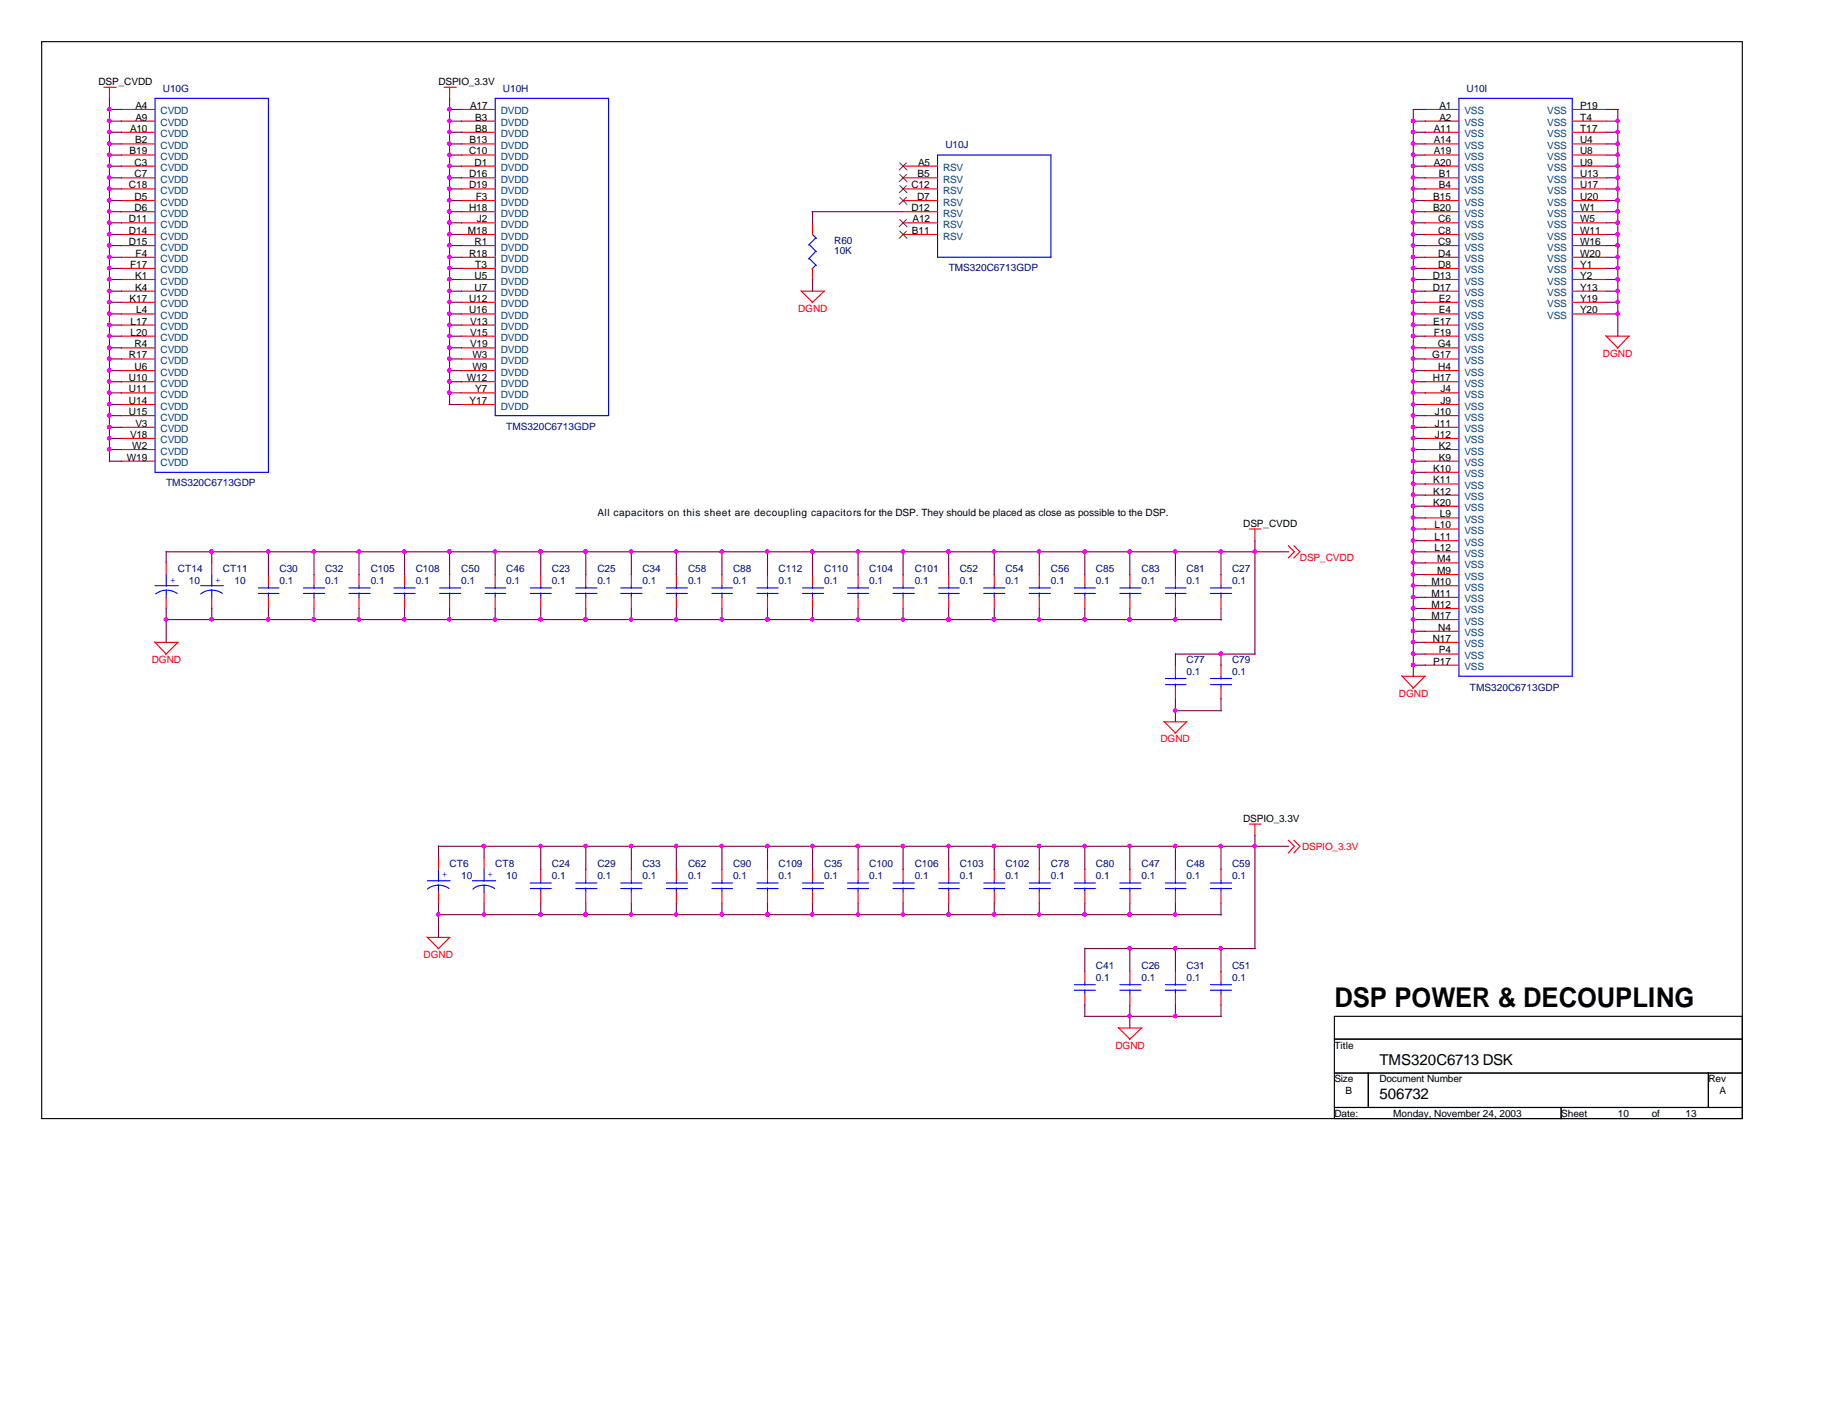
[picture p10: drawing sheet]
<svg xmlns="http://www.w3.org/2000/svg" width="279mm" height="216mm" viewBox="0 0 279 216" stroke-linecap="round" stroke-linejoin="round" font-family="sans-serif">
<path d="M6.3 6.3h259.1v164.1h-259.1zM203.3 158.3h62.1M265.4 154.9h-62.1v15.5M203.3 163.5h62.1M203.3 168.7h62.1M208.4 163.5v5.2M237.8 168.7v1.7M260.3 163.5v5.2" fill="none" stroke="#000" stroke-width=".17"/>
<g fill="none" stroke="#f00" stroke-width=".17">
<path d="M15.8 13.3h1.9M16.7 13.3v1.8M18.5 16.7h5.1M18.5 18.5h5.1M67.6 13.3h1.9M68.5 13.3v1.8M70.3 16.7h5.1M70.3 18.5h5.1M217.1 16.7h5.1M217.1 18.5h5.1M239.5 16.7h5.2M239.5 18.5h5.2"/>
<path d="M18.5 20.2h5.1M18.5 21.9h5.1M18.5 23.6h5.1M18.5 25.3h5.1M18.5 27.1h5.1M18.5 28.8h5.1M18.5 30.6h5.1M18.5 32.3h5.1M18.5 34h5.1M18.5 35.7h5.1M18.5 37.4h5.1M18.5 39.2h5.1"/>
<path d="M70.3 20.2h5.1M70.3 21.9h5.1M70.3 23.6h5.1M70.3 25.3h5.1M70.3 27.1h5.1M70.3 28.8h5.1M70.3 30.6h5.1M70.3 32.3h5.1M70.3 34h5.1M70.3 35.7h5.1M70.3 37.4h5.1M70.3 39.2h5.1"/>
<path d="M123.8 34v1.7M137.6 25.3h5.2M137.6 27.1h5.2M137.6 28.8h5.2M137.6 30.6h5.2M137.6 32.3h5.2M137.6 34h5.2M137.6 35.7h5.2M217.1 20.2h5.1M217.1 21.9h5.1M217.1 23.6h5.1M217.1 25.3h5.1"/>
<path d="M217.1 27.1h5.1M217.1 28.8h5.1M217.1 30.6h5.1M217.1 32.3h5.1M217.1 34h5.1M217.1 35.7h5.1M217.1 37.4h5.1M217.1 39.2h5.1M239.5 20.2h5.2M239.5 21.9h5.2M239.5 23.6h5.2M239.5 25.3h5.2"/>
<path d="M239.5 27.1h5.2M239.5 28.8h5.2M239.5 30.6h5.2M239.5 32.3h5.2M239.5 34h5.2M239.5 35.7h5.2M239.5 37.4h5.2M239.5 39.2h5.2M18.5 51.2h5.1M18.5 44.4h5.1M18.5 40.9h5.1M18.5 42.6h5.1"/>
<path d="M18.5 46.1h5.1M18.5 47.8h5.1M18.5 49.5h5.1M18.5 53h5.1M18.5 54.7h5.1M18.5 56.5h5.1M18.5 58.2h5.1M18.5 59.9h5.1M70.3 51.2h5.1M70.3 44.4h5.1M70.3 40.9h5.1M70.3 42.6h5.1"/>
<path d="M70.3 46.1h5.1M70.3 47.8h5.1M70.3 49.5h5.1M70.3 53h5.1M70.3 54.7h5.1M70.3 56.5h5.1M70.3 58.2h5.1M70.3 59.9h5.1M122 44.3l1.8 1.8M122.1 44.4h3.5M123.8 40.9v1.7M125.6 44.4l-1.9 1.7"/>
<path d="M217.1 51.2h5.1M217.1 44.4h5.1M217.1 40.9h5.1M217.1 42.6h5.1M217.1 46.1h5.1M217.1 47.8h5.1M217.1 49.5h5.1M217.1 53h5.1M217.1 54.7h5.1M217.1 56.5h5.1M217.1 58.2h5.1M217.1 59.9h5.1"/>
<path d="M239.5 44.4h5.2M239.5 40.9h5.2M239.5 42.6h5.2M239.5 46.1h5.2M239.5 47.8h5.2M244.6 51.1l1.9 1.9M244.7 51.2h3.5M248.2 51.2l-1.8 1.9M18.5 61.6h5.1M18.5 63.3h5.1M18.5 65.1h5.1M18.5 66.8h5.1"/>
<path d="M18.5 68.5h5.1M18.5 70.3h5.1M70.3 61.6h5.1M217.1 61.6h5.1M217.1 63.3h5.1M217.1 65.1h5.1M217.1 66.8h5.1M217.1 68.5h5.1M217.1 70.3h5.1M217.1 72h5.1M217.1 73.7h5.1M217.1 75.4h5.1"/>
<path d="M217.1 77.1h5.1M217.1 78.9h5.1M23.5 97.8l1.8 1.9M23.6 97.9h3.6M25.3 85.8v1.7M25.3 91v1.7M27.1 97.9l-1.9 1.8M32.3 85.8v1.7M32.3 91v1.7M40.9 87.5v1.7M40.9 91v1.7M47.8 87.5v1.7"/>
<path d="M47.8 91v1.7M54.7 87.5v1.7M54.7 91v1.7M61.6 87.5v1.7M61.6 91v1.7M68.5 87.5v1.7M68.5 91v1.7M75.4 87.5v1.7M75.4 91v1.7M82.4 87.5v1.7M82.4 91v1.7M89.2 87.5v1.7"/>
<path d="M89.2 91v1.7M96.2 87.5v1.7M96.2 91v1.7M103 87.5v1.7M103 91v1.7M110 87.5v1.7M110 91v1.7M116.9 87.5v1.7M116.9 91v1.7M123.8 87.5v1.7M123.8 91v1.7M130.7 87.5v1.7"/>
<path d="M130.7 91v1.7M137.6 87.5v1.7M137.6 91v1.7M144.5 87.5v1.7M144.5 91v1.7M151.5 87.5v1.7M151.5 91v1.7M158.3 87.5v1.7M158.3 91v1.7M165.3 87.5v1.7M165.3 91v1.7M172.1 87.5v1.7"/>
<path d="M172.1 91v1.7M179.1 87.5v1.7M179.1 91v1.7M186 87.5v1.7M186 91v1.7M190.3 80.6h1.8M191.2 80.6v1.9M196.3 83.1l.9 1-.9 .9M197.1 83.1l.9 1-.9 .9M217.1 80.6h5.1M217.1 97.9h5.1M217.1 82.4h5.1"/>
<path d="M217.1 84.1h5.1M217.1 85.8h5.1M217.1 87.5h5.1M217.1 89.2h5.1M217.1 91h5.1M217.1 92.7h5.1M217.1 94.4h5.1M217.1 96.2h5.1M217.1 99.7h5.1M177.3 109.9l1.8 1.8M177.4 110h3.4M179.1 101.3v1.7"/>
<path d="M179.1 104.8v1.7M180.8 110l-1.8 1.8M186 101.3v1.7M186 104.8v1.7M213.5 103l1.8 1.8M213.6 103h3.6M217.1 103l-1.9 1.9M217.1 101.3h5.1M66.8 130.7v1.7M66.8 135.9v1.7M73.7 130.7v1.7M73.7 135.9v1.7"/>
<path d="M82.4 132.4v1.8M82.4 135.9v1.7M89.2 132.4v1.8M89.2 135.9v1.7M96.2 132.4v1.8M96.2 135.9v1.7M103 132.4v1.8M103 135.9v1.7M110 132.4v1.8M110 135.9v1.7M116.9 132.4v1.8M116.9 135.9v1.7"/>
<path d="M123.8 132.4v1.8M123.8 135.9v1.7M130.7 132.4v1.8M130.7 135.9v1.7M137.6 132.4v1.8M137.6 135.9v1.7M144.5 132.4v1.8M144.5 135.9v1.7M151.5 132.4v1.8M151.5 135.9v1.7M158.3 132.4v1.8M158.3 135.9v1.7"/>
<path d="M165.3 132.4v1.8M165.3 135.9v1.7M172.1 132.4v1.8M172.1 135.9v1.7M179.1 132.4v1.8M179.1 135.9v1.7M186 132.4v1.8M186 135.9v1.7M190.3 125.6h1.8M191.2 125.6v1.7M196.3 128l.9 .9-.9 1.1M197.1 128l.9 .9-.9 1.1"/>
<path d="M65 142.7l1.8 1.8M65.1 142.8h3.5M68.5 142.8l-1.8 1.8M165.3 148v1.7M165.3 151.5v1.7M170.3 156.5l1.8 1.8M170.4 156.6h3.6M172.1 148v1.7M172.1 151.5v1.7M173.9 156.6l-1.9 1.8M179.1 148v1.7M179.1 151.5v1.7"/>
<path d="M186 148v1.7M186 151.5v1.7"/>
</g>
<g fill="none" stroke="#00f" stroke-width=".17">
<path d="M23.6 15h17.3v57h-17.3zM75.4 15h17.3v48.3h-17.3zM222.2 15h17.3v88h-17.3zM123.3 37.3l1.1 1.1M123.3 39.4l1.1 1.1M123.8 35.7l.6 .6M124.3 36.2l-1.1 1.1M124.3 38.3l-1.1 1.2M142.8 23.6h17.3v15.6h-17.3zM124.3 40.4l-.6 .6M23.6 89.2h3.6M25.3 89.9h.1a2.99 2.99 0 0 1 1.6 .5"/>
<path d="M25.3 89.9l-.7 .1-.9 .5M25.3 87.5v1.8M25.3 89.9v1.2M30.6 89.2h3.4M32.3 89.9a2.61 2.61 0 0 1 1.6 .5M32.3 89.9l-1.1 .2-.6 .4M32.3 87.5v1.8M32.3 89.9v1.2M39.4 90.4h3.1M39.4 89.6h3.1M40.9 89.2v.5M40.9 90.3v.7"/>
<path d="M46.2 90.4h3.2M46.2 89.6h3.2M47.8 89.2v.5M47.8 90.3v.7M53.2 90.4h3.2M53.2 89.6h3.2M54.7 89.2v.5M54.7 90.3v.7M60 90.4h3.2M60 89.6h3.2M61.6 89.2v.5M61.6 90.3v.7"/>
<path d="M67 90.4h3.2M67 89.6h3.2M68.5 89.2v.5M68.5 90.3v.7M73.9 90.4h3.1M73.9 89.6h3.1M75.4 89.2v.5M75.4 90.3v.7M80.8 90.4h3.2M80.8 89.6h3.2M82.4 89.2v.5M82.4 90.3v.7"/>
<path d="M87.7 90.4h3.2M87.7 89.6h3.2M89.2 89.2v.5M89.2 90.3v.7M94.6 90.4h3.2M94.6 89.6h3.2M96.2 89.2v.5M96.2 90.3v.7M101.5 90.4h3.2M101.5 89.6h3.2M103 89.2v.5M103 90.3v.7"/>
<path d="M108.5 90.4h3.1M108.5 89.6h3.1M110 89.2v.5M110 90.3v.7M115.3 90.4h3.2M115.3 89.6h3.2M116.9 89.2v.5M116.9 90.3v.7M122.3 90.4h3.2M122.3 89.6h3.2M123.8 89.2v.5M123.8 90.3v.7"/>
<path d="M129.1 90.4h3.2M129.1 89.6h3.2M130.7 89.2v.5M130.7 90.3v.7M136.1 90.4h3.2M136.1 89.6h3.2M137.6 89.2v.5M137.6 90.3v.7M143 90.4h3.1M143 89.6h3.1M144.5 89.2v.5M144.5 90.3v.7"/>
<path d="M149.9 90.4h3.2M149.9 89.6h3.2M151.5 89.2v.5M151.5 90.3v.7M156.8 90.4h3.2M156.8 89.6h3.2M158.3 89.2v.5M158.3 90.3v.7M163.7 90.4h3.2M163.7 89.6h3.2M165.3 89.2v.5M165.3 90.3v.7"/>
<path d="M170.6 90.4h3.2M170.6 89.6h3.2M172.1 89.2v.5M172.1 90.3v.7M177.5 90.4h3.2M177.5 89.6h3.2M179.1 89.2v.5M179.1 90.3v.7M184.4 90.4h3.2M184.4 89.6h3.2M186 89.2v.5M186 90.3v.7"/>
<path d="M177.5 104.3h3.2M177.5 103.4h3.2M179.1 103v.5M179.1 104.2v.6M184.4 104.3h3.2M184.4 103.4h3.2M186 103v.5M186 104.2v.6M65.1 134.2h3.5M66.8 134.9a2.61 2.61 0 0 1 1.6 .5M66.8 134.9l-1 .2-.7 .4M66.8 132.4v1.9"/>
<path d="M66.8 134.9v1.1M72 134.2h3.5M73.7 134.9a2.99 2.99 0 0 1 1.7 .5M73.7 134.9h-.4a2.11 2.11 0 0 0-1.2 .6M73.7 132.4v1.9M73.7 134.9v1.1M80.8 135.4h3.2M80.8 134.5h3.2M82.4 134.2v.4M82.4 135.3v.6M87.7 135.4h3.2M87.7 134.5h3.2"/>
<path d="M89.2 134.2v.4M89.2 135.3v.6M94.6 135.4h3.2M94.6 134.5h3.2M96.2 134.2v.4M96.2 135.3v.6M101.5 135.4h3.2M101.5 134.5h3.2M103 134.2v.4M103 135.3v.6M108.5 135.4h3.1M108.5 134.5h3.1"/>
<path d="M110 134.2v.4M110 135.3v.6M115.3 135.4h3.2M115.3 134.5h3.2M116.9 134.2v.4M116.9 135.3v.6M122.3 135.4h3.2M122.3 134.5h3.2M123.8 134.2v.4M123.8 135.3v.6M129.1 135.4h3.2M129.1 134.5h3.2"/>
<path d="M130.7 134.2v.4M130.7 135.3v.6M136.1 135.4h3.2M136.1 134.5h3.2M137.6 134.2v.4M137.6 135.3v.6M143 135.4h3.1M143 134.5h3.1M144.5 134.2v.4M144.5 135.3v.6M149.9 135.4h3.2M149.9 134.5h3.2"/>
<path d="M151.5 134.2v.4M151.5 135.3v.6M156.8 135.4h3.2M156.8 134.5h3.2M158.3 134.2v.4M158.3 135.3v.6M163.7 135.4h3.2M163.7 134.5h3.2M165.3 134.2v.4M165.3 135.3v.6M170.6 135.4h3.2M170.6 134.5h3.2"/>
<path d="M172.1 134.2v.4M172.1 135.3v.6M177.5 135.4h3.2M177.5 134.5h3.2M179.1 134.2v.4M179.1 135.3v.6M184.4 135.4h3.2M184.4 134.5h3.2M186 134.2v.4M186 135.3v.6M163.7 150.9h3.2M163.7 150h3.2"/>
<path d="M165.3 149.7v.4M165.3 150.8v.7M170.6 150.9h3.2M170.6 150h3.2M172.1 149.7v.4M172.1 150.8v.7M177.5 150.9h3.2M177.5 150h3.2M179.1 149.7v.4M179.1 150.8v.7M184.4 150.9h3.2M184.4 150h3.2"/>
<path d="M186 149.7v.4M186 150.8v.7"/>
</g>
<path d="M137.1 24.8l1.1 1.1M137.1 26.6l1.1 1.1M137.1 28.3l1.1 1.1M137.1 30.1l1.1 1.1M137.1 33.4l1.1 1.1M137.1 35.2l1.1 1.1M138.1 24.8l-1.1 1.1M138.1 26.6l-1.1 1.1M138.1 28.3l-1.1 1.1M138.1 30.1l-1.1 1.1M138.1 33.4l-1.1 1.1M138.1 35.2l-1.1 1.1" fill="none" stroke="#804000" stroke-width=".15"/>
<g fill="none" stroke="#800040" stroke-width=".17">
<path d="M16.7 16.7h1.8M16.7 15v55.4M16.7 18.5h1.8M68.5 16.7h1.9M68.5 15v46.6M68.5 18.5h1.9M215.3 18.5h1.9M217.2 16.7h-1.9v86.4M244.7 16.7h1.8M244.7 18.5h1.8M246.5 16.7v34.5M16.7 30.6h1.8"/>
<path d="M16.7 21.9h1.8M16.7 27.1h1.8M16.7 39.2h1.8M16.7 35.7h1.8M16.7 28.8h1.8M16.7 25.3h1.8M16.7 20.2h1.8M16.7 23.6h1.8M16.7 32.3h1.8M16.7 34h1.8M16.7 37.4h1.8M68.5 30.6h1.9"/>
<path d="M68.5 21.9h1.9M68.5 27.1h1.9M68.5 39.2h1.9M68.5 35.7h1.9M68.5 28.8h1.9M68.5 25.3h1.9M68.5 20.2h1.9M68.5 23.6h1.9M68.5 32.3h1.9M68.5 34h1.9M68.5 37.4h1.9M123.7 32.3h13.9"/>
<path d="M123.8 32.3v1.7M215.3 30.6h1.9M215.3 21.9h1.9M215.3 27.1h1.9M215.3 39.2h1.9M215.3 35.7h1.9M215.3 28.8h1.9M215.3 25.3h1.9M215.3 20.2h1.9M215.3 23.6h1.9M215.3 32.3h1.9M215.3 34h1.9"/>
<path d="M215.3 37.4h1.9M244.7 30.6h1.8M244.7 21.9h1.8M244.7 27.1h1.8M244.7 39.2h1.8M244.7 35.7h1.8M244.7 28.8h1.8M244.7 25.3h1.8M244.7 20.2h1.8M244.7 23.6h1.8M244.7 32.3h1.8M244.7 34h1.8"/>
<path d="M244.7 37.4h1.8M16.7 46.1h1.8M16.7 40.9h1.8M16.7 58.2h1.8M16.7 56.5h1.8M16.7 51.2h1.8M16.7 44.4h1.8M16.7 54.7h1.8M16.7 42.6h1.8M16.7 49.5h1.8M16.7 59.9h1.8M16.7 47.8h1.8"/>
<path d="M16.7 53h1.8M68.4 59.9h1.9M68.5 46.1h1.9M68.5 40.9h1.9M68.5 58.2h1.9M68.5 56.5h1.9M68.5 51.2h1.9M68.5 44.4h1.9M68.5 54.7h1.9M68.5 42.6h1.9M68.5 49.5h1.9M68.5 47.8h1.9"/>
<path d="M68.5 53h1.9M123.8 42.5v1.9M215.3 46.1h1.9M215.3 40.9h1.9M215.3 58.2h1.9M215.3 56.5h1.9M215.3 51.2h1.9M215.3 44.4h1.9M215.3 54.7h1.9M215.3 42.6h1.9M215.3 49.5h1.9M215.3 59.9h1.9"/>
<path d="M215.3 47.8h1.9M215.3 53h1.9M244.7 46.1h1.8M244.7 40.9h1.8M244.7 44.4h1.8M244.7 42.6h1.8M244.7 47.8h1.8M16.7 65.1h1.8M16.7 63.3h1.8M16.7 66.8h1.8M16.7 61.6h1.8M16.7 70.3h1.8"/>
<path d="M16.7 68.5h1.8M68.4 61.6h1.9M215.3 65.1h1.9M215.3 63.3h1.9M215.3 66.8h1.9M215.3 61.6h1.9M215.3 70.3h1.9M215.3 68.5h1.9M215.3 78.9h1.9M215.3 77.1h1.9M215.3 72h1.9M215.3 73.7h1.9"/>
<path d="M215.3 75.4h1.9M25.2 94.4h160.9M25.3 84.1h171M25.3 84v1.8M25.3 92.6v5.4M32.3 84v1.8M32.3 92.6v1.8M40.9 84.1v3.5M40.9 92.7v1.8M47.8 84.1v3.5M47.8 92.7v1.8M54.7 84.1v3.5"/>
<path d="M54.7 92.7v1.8M61.6 84.1v3.5M61.6 92.7v1.8M68.5 84.1v3.5M68.5 92.7v1.8M75.4 84.1v3.5M75.4 92.7v1.8M82.4 84.1v3.5M82.4 92.7v1.8M89.2 84.1v3.5M89.2 92.7v1.8M96.2 84.1v3.5"/>
<path d="M96.2 92.7v1.8M103 84.1v3.5M103 92.7v1.8M110 84.1v3.5M110 92.7v1.8M116.9 84.1v3.5M116.9 92.7v1.8M123.8 84.1v3.5M123.8 92.7v1.8M130.7 84.1v3.5M130.7 92.7v1.8M137.6 84.1v3.5"/>
<path d="M137.6 92.7v1.8M144.5 84.1v3.5M144.5 92.7v1.8M151.5 84.1v3.5M151.5 92.7v1.8M158.3 84.1v3.5M158.3 92.7v1.8M165.3 84.1v3.5M165.3 92.7v1.8M172.1 84.1v3.5M172.1 92.7v1.8M179.1 84.1v3.5"/>
<path d="M179.1 92.7v1.8M179.1 99.6v1.7M179.1 99.7h12.2M186 84.1v3.5M186 92.7v1.8M186 99.7v1.7M191.2 82.4v17.3M215.3 94.4h1.9M215.3 84.1h1.9M215.3 82.4h1.9M215.3 85.8h1.9M215.3 99.7h1.9"/>
<path d="M215.3 89.2h1.9M215.3 91h1.9M215.3 80.6h1.9M215.3 96.2h1.9M215.3 97.9h1.9M215.3 92.7h1.9M215.3 87.5h1.9M179.1 106.5v3.5M179.1 108.3h7M186 106.4v1.9M215.3 101.3h1.9M66.8 139.4h119.3"/>
<path d="M66.8 128.9h129.5M66.8 128.9v1.8M66.8 137.6v5.2M73.7 128.9v1.8M73.7 137.6v1.8M82.4 128.9v3.6M82.4 137.6v1.8M89.2 128.9v3.6M89.2 137.6v1.8M96.2 128.9v3.6M96.2 137.6v1.8M103 128.9v3.6"/>
<path d="M103 137.6v1.8M110 128.9v3.6M110 137.6v1.8M116.9 128.9v3.6M116.9 137.6v1.8M123.8 128.9v3.6M123.8 137.6v1.8M130.7 128.9v3.6M130.7 137.6v1.8M137.6 128.9v3.6M137.6 137.6v1.8M144.5 128.9v3.6"/>
<path d="M144.5 137.6v1.8M151.5 128.9v3.6M151.5 137.6v1.8M158.3 128.9v3.6M158.3 137.6v1.8M165.3 128.9v3.6M165.3 137.6v1.8M172.1 128.9v3.6M172.1 137.6v1.8M179.1 128.9v3.6M179.1 137.6v1.8M186 128.9v3.6"/>
<path d="M186 137.6v1.8M191.2 127.3v17.2M165.2 154.9h20.9M165.3 144.4v3.6M165.3 153.1v1.8M165.3 144.5h26M172.1 144.4v3.6M172.1 153.2v3.4M179.1 144.4v3.6M179.1 153.1v1.8M186 144.5v3.6M186 153.1v1.8"/>
</g>
<g fill="#f0f" stroke="#f0f" stroke-width=".17">
<circle cx="137.5" cy="94.4" r=".29"/>
<circle cx="186" cy="84" r=".29"/>
<circle cx="165.2" cy="139.3" r=".29"/>
<circle cx="137.5" cy="139.3" r=".29"/>
<circle cx="158.3" cy="128.9" r=".29"/>
<circle cx="137.5" cy="128.9" r=".29"/>
<circle cx="186" cy="128.9" r=".29"/>
<circle cx="137.5" cy="84" r=".29"/>
<circle cx="191.1" cy="84" r=".29"/>
<circle cx="130.7" cy="84" r=".29"/>
<circle cx="89.2" cy="94.4" r=".29"/>
<circle cx="96.1" cy="94.4" r=".29"/>
<circle cx="179" cy="84" r=".29"/>
<circle cx="158.3" cy="84" r=".29"/>
<circle cx="151.4" cy="84" r=".29"/>
<circle cx="123.7" cy="84" r=".29"/>
<circle cx="144.5" cy="94.4" r=".29"/>
<circle cx="103" cy="84" r=".29"/>
<circle cx="172.1" cy="84" r=".29"/>
<circle cx="89.2" cy="84" r=".29"/>
<circle cx="109.9" cy="84" r=".29"/>
<circle cx="96.1" cy="84" r=".29"/>
<circle cx="116.9" cy="84" r=".29"/>
<circle cx="165.2" cy="84" r=".29"/>
<circle cx="144.5" cy="84" r=".29"/>
<circle cx="130.7" cy="128.9" r=".29"/>
<circle cx="191.1" cy="128.9" r=".29"/>
<circle cx="103" cy="128.9" r=".29"/>
<circle cx="179" cy="128.9" r=".29"/>
<circle cx="68.5" cy="21.9" r=".29"/>
<circle cx="68.5" cy="49.5" r=".29"/>
<circle cx="68.5" cy="33.9" r=".29"/>
<circle cx="68.5" cy="20.1" r=".29"/>
<circle cx="68.5" cy="23.6" r=".29"/>
<circle cx="16.6" cy="61.6" r=".29"/>
<circle cx="16.6" cy="40.8" r=".29"/>
<circle cx="16.6" cy="16.6" r=".29"/>
<circle cx="16.6" cy="32.2" r=".29"/>
<circle cx="16.6" cy="30.5" r=".29"/>
<circle cx="16.6" cy="65.1" r=".29"/>
<circle cx="16.6" cy="66.8" r=".29"/>
<circle cx="16.6" cy="39.2" r=".29"/>
<circle cx="16.6" cy="27" r=".29"/>
<circle cx="16.6" cy="58.1" r=".29"/>
<circle cx="16.6" cy="59.8" r=".29"/>
<circle cx="16.6" cy="42.5" r=".29"/>
<circle cx="16.6" cy="51.2" r=".29"/>
<circle cx="16.6" cy="53" r=".29"/>
<circle cx="16.6" cy="44.3" r=".29"/>
<circle cx="16.6" cy="37.4" r=".29"/>
<circle cx="16.6" cy="25.3" r=".29"/>
<circle cx="16.6" cy="56.4" r=".29"/>
<circle cx="16.6" cy="47.8" r=".29"/>
<circle cx="16.6" cy="46" r=".29"/>
<circle cx="16.6" cy="33.9" r=".29"/>
<circle cx="16.6" cy="54.6" r=".29"/>
<circle cx="16.6" cy="23.6" r=".29"/>
<circle cx="16.6" cy="20.1" r=".29"/>
<circle cx="16.6" cy="68.4" r=".29"/>
<circle cx="16.6" cy="63.3" r=".29"/>
<circle cx="16.6" cy="18.4" r=".29"/>
<circle cx="16.6" cy="35.7" r=".29"/>
<circle cx="16.6" cy="49.5" r=".29"/>
<circle cx="16.6" cy="21.9" r=".29"/>
<circle cx="16.6" cy="28.7" r=".29"/>
<circle cx="215.3" cy="30.5" r=".29"/>
<circle cx="215.3" cy="54.6" r=".29"/>
<circle cx="215.3" cy="99.6" r=".29"/>
<circle cx="215.3" cy="46" r=".29"/>
<circle cx="215.3" cy="73.7" r=".29"/>
<circle cx="215.3" cy="91" r=".29"/>
<circle cx="215.3" cy="49.5" r=".29"/>
<circle cx="215.3" cy="70.2" r=".29"/>
<circle cx="246.4" cy="20.1" r=".29"/>
<circle cx="246.4" cy="23.6" r=".29"/>
<circle cx="68.5" cy="59.8" r=".29"/>
<circle cx="144.5" cy="139.3" r=".29"/>
<circle cx="215.3" cy="71.9" r=".29"/>
<circle cx="215.3" cy="21.9" r=".29"/>
<circle cx="215.3" cy="78.9" r=".29"/>
<circle cx="151.4" cy="139.3" r=".29"/>
<circle cx="158.3" cy="139.3" r=".29"/>
<circle cx="103" cy="94.4" r=".29"/>
<circle cx="116.9" cy="94.4" r=".29"/>
<circle cx="151.4" cy="94.4" r=".29"/>
<circle cx="158.3" cy="94.4" r=".29"/>
<circle cx="215.3" cy="53" r=".29"/>
<circle cx="215.3" cy="51.2" r=".29"/>
<circle cx="172.1" cy="139.3" r=".29"/>
<circle cx="179" cy="139.3" r=".29"/>
<circle cx="246.4" cy="18.4" r=".29"/>
<circle cx="215.3" cy="39.2" r=".29"/>
<circle cx="215.3" cy="82.3" r=".29"/>
<circle cx="246.4" cy="46" r=".29"/>
<circle cx="215.3" cy="37.4" r=".29"/>
<circle cx="246.4" cy="27" r=".29"/>
<circle cx="215.3" cy="44.3" r=".29"/>
<circle cx="165.2" cy="94.4" r=".29"/>
<circle cx="246.4" cy="32.2" r=".29"/>
<circle cx="246.4" cy="37.4" r=".29"/>
<circle cx="246.4" cy="35.7" r=".29"/>
<circle cx="109.9" cy="139.3" r=".29"/>
<circle cx="215.3" cy="27" r=".29"/>
<circle cx="215.3" cy="40.8" r=".29"/>
<circle cx="215.3" cy="59.8" r=".29"/>
<circle cx="215.3" cy="97.8" r=".29"/>
<circle cx="215.3" cy="85.7" r=".29"/>
<circle cx="103" cy="139.3" r=".29"/>
<circle cx="215.3" cy="25.3" r=".29"/>
<circle cx="215.3" cy="56.4" r=".29"/>
<circle cx="130.7" cy="94.4" r=".29"/>
<circle cx="123.7" cy="94.4" r=".29"/>
<circle cx="246.4" cy="42.5" r=".29"/>
<circle cx="215.3" cy="89.2" r=".29"/>
<circle cx="246.4" cy="30.5" r=".29"/>
<circle cx="215.3" cy="47.8" r=".29"/>
<circle cx="215.3" cy="96.1" r=".29"/>
<circle cx="215.3" cy="94.4" r=".29"/>
<circle cx="215.3" cy="101.3" r=".29"/>
<circle cx="246.4" cy="21.9" r=".29"/>
<circle cx="215.3" cy="32.2" r=".29"/>
<circle cx="246.4" cy="40.8" r=".29"/>
<circle cx="130.7" cy="139.3" r=".29"/>
<circle cx="215.3" cy="66.8" r=".29"/>
<circle cx="89.2" cy="139.3" r=".29"/>
<circle cx="96.1" cy="139.3" r=".29"/>
<circle cx="116.9" cy="139.3" r=".29"/>
<circle cx="215.3" cy="63.3" r=".29"/>
<circle cx="215.3" cy="75.4" r=".29"/>
<circle cx="215.3" cy="23.6" r=".29"/>
<circle cx="215.3" cy="61.6" r=".29"/>
<circle cx="215.3" cy="58.1" r=".29"/>
<circle cx="215.3" cy="84" r=".29"/>
<circle cx="215.3" cy="87.5" r=".29"/>
<circle cx="215.3" cy="20.1" r=".29"/>
<circle cx="246.4" cy="44.3" r=".29"/>
<circle cx="215.3" cy="77.1" r=".29"/>
<circle cx="172.1" cy="94.4" r=".29"/>
<circle cx="179" cy="94.4" r=".29"/>
<circle cx="246.4" cy="47.8" r=".29"/>
<circle cx="246.4" cy="33.9" r=".29"/>
<circle cx="123.7" cy="139.3" r=".29"/>
<circle cx="215.3" cy="35.7" r=".29"/>
<circle cx="215.3" cy="42.5" r=".29"/>
<circle cx="215.3" cy="18.4" r=".29"/>
<circle cx="215.3" cy="80.6" r=".29"/>
<circle cx="246.4" cy="25.3" r=".29"/>
<circle cx="215.3" cy="68.4" r=".29"/>
<circle cx="246.4" cy="39.2" r=".29"/>
<circle cx="215.3" cy="65.1" r=".29"/>
<circle cx="215.3" cy="33.9" r=".29"/>
<circle cx="246.4" cy="28.7" r=".29"/>
<circle cx="109.9" cy="94.4" r=".29"/>
<circle cx="215.3" cy="92.7" r=".29"/>
<circle cx="215.3" cy="28.7" r=".29"/>
<circle cx="123.7" cy="128.9" r=".29"/>
<circle cx="68.5" cy="44.3" r=".29"/>
<circle cx="144.5" cy="128.9" r=".29"/>
<circle cx="68.5" cy="32.2" r=".29"/>
<circle cx="68.5" cy="39.2" r=".29"/>
<circle cx="68.5" cy="40.8" r=".29"/>
<circle cx="68.5" cy="28.7" r=".29"/>
<circle cx="68.5" cy="51.2" r=".29"/>
<circle cx="172.1" cy="128.9" r=".29"/>
<circle cx="68.5" cy="54.6" r=".29"/>
<circle cx="68.5" cy="30.5" r=".29"/>
<circle cx="68.5" cy="53" r=".29"/>
<circle cx="68.5" cy="16.6" r=".29"/>
<circle cx="68.5" cy="46" r=".29"/>
<circle cx="68.5" cy="37.4" r=".29"/>
<circle cx="116.9" cy="128.9" r=".29"/>
<circle cx="96.1" cy="128.9" r=".29"/>
<circle cx="68.5" cy="25.3" r=".29"/>
<circle cx="165.2" cy="128.9" r=".29"/>
<circle cx="151.4" cy="128.9" r=".29"/>
<circle cx="68.5" cy="56.4" r=".29"/>
<circle cx="68.5" cy="58.1" r=".29"/>
<circle cx="89.2" cy="128.9" r=".29"/>
<circle cx="68.5" cy="18.4" r=".29"/>
<circle cx="68.5" cy="42.5" r=".29"/>
<circle cx="109.9" cy="128.9" r=".29"/>
<circle cx="68.5" cy="47.8" r=".29"/>
<circle cx="68.5" cy="27" r=".29"/>
<circle cx="68.5" cy="35.7" r=".29"/>
<circle cx="82.3" cy="139.3" r=".29"/>
<circle cx="66.8" cy="139.3" r=".29"/>
<circle cx="73.7" cy="139.3" r=".29"/>
<circle cx="73.7" cy="128.9" r=".29"/>
<circle cx="82.3" cy="128.9" r=".29"/>
<circle cx="61.6" cy="84" r=".29"/>
<circle cx="47.8" cy="84" r=".29"/>
<circle cx="40.9" cy="84" r=".29"/>
<circle cx="82.3" cy="84" r=".29"/>
<circle cx="75.4" cy="84" r=".29"/>
<circle cx="68.5" cy="84" r=".29"/>
<circle cx="54.7" cy="84" r=".29"/>
<circle cx="82.3" cy="94.4" r=".29"/>
<circle cx="75.4" cy="94.4" r=".29"/>
<circle cx="68.5" cy="94.4" r=".29"/>
<circle cx="54.7" cy="94.4" r=".29"/>
<circle cx="61.6" cy="94.4" r=".29"/>
<circle cx="47.8" cy="94.4" r=".29"/>
<circle cx="40.9" cy="94.4" r=".29"/>
<circle cx="32.2" cy="94.4" r=".29"/>
<circle cx="25.3" cy="94.4" r=".29"/>
<circle cx="32.2" cy="84" r=".29"/>
<circle cx="179" cy="108.2" r=".29"/>
<circle cx="186" cy="99.6" r=".29"/>
<circle cx="179" cy="154.8" r=".29"/>
<circle cx="172.1" cy="154.8" r=".29"/>
<circle cx="179" cy="144.5" r=".29"/>
<circle cx="186" cy="144.5" r=".29"/>
<circle cx="172.1" cy="144.5" r=".29"/>
</g>
<text font-size="4.1" x="203.3" y="153.5">DSP POWER &amp; DECOUPLING</text>
<g font-size="2.3">
<text x="210.1" y="167.5">506732</text>
<text x="210.1" y="162.3">TMS320C6713 DSK</text>
</g>
<g font-size="1.5">
<text x="15" y="13">DSP_CVDD</text>
<text x="20.7" y="16.6">A4</text>
<text x="66.8" y="13">DSPIO_3.3V</text>
<text x="71.6" y="16.6">A17</text>
<text x="219.3" y="16.6">A1</text>
<text x="240.7" y="16.6">P19</text>
<text x="19.7" y="23.5">B19</text>
<text x="19.8" y="20.1">A10</text>
<text x="20.6" y="21.8">B2</text>
<text x="20.7" y="18.4">A9</text>
<text x="71.5" y="23.5">C10</text>
<text x="71.5" y="21.8">B13</text>
<text x="72.4" y="18.4">B3</text>
<text x="72.4" y="20.1">B8</text>
<text x="218.4" y="20.1">A11</text>
<text x="218.4" y="21.8">A14</text>
<text x="218.4" y="23.5">A19</text>
<text x="219.3" y="18.4">A2</text>
<text x="240.7" y="18.4">T4</text>
<text x="240.7" y="20.1">T17</text>
<text x="240.7" y="21.8">U4</text>
<text x="240.7" y="23.5">U8</text>
<text x="19.6" y="28.7">C18</text>
<text x="20.5" y="25.2">C3</text>
<text x="20.5" y="27">C7</text>
<text x="71.5" y="27">D16</text>
<text x="71.5" y="28.7">D19</text>
<text x="72.3" y="25.2">D1</text>
<text x="138.9" y="28.7">C12</text>
<text x="139.8" y="27">B5</text>
<text x="139.9" y="25.2">A5</text>
<text x="218.4" y="25.2">A20</text>
<text x="219.2" y="27">B1</text>
<text x="219.2" y="28.7">B4</text>
<text x="240.7" y="25.2">U9</text>
<text x="240.7" y="27">U13</text>
<text x="240.7" y="28.7">U17</text>
<text x="19.6" y="33.9">D11</text>
<text x="19.6" y="35.6">D14</text>
<text x="20.5" y="30.5">D5</text>
<text x="20.5" y="32.2">D6</text>
<text x="71.3" y="35.6">M18</text>
<text x="71.5" y="32.2">H18</text>
<text x="72.5" y="30.5">F3</text>
<text x="72.6" y="33.9">J2</text>
<text x="138.9" y="32.2">D12</text>
<text x="138.9" y="35.6">B11</text>
<text x="139" y="33.9">A12</text>
<text x="139.7" y="30.5">D7</text>
<text x="218.4" y="30.5">B15</text>
<text x="218.4" y="32.2">B20</text>
<text x="219.1" y="33.9">C6</text>
<text x="219.1" y="35.6">C8</text>
<text x="240.7" y="30.5">U20</text>
<text x="240.7" y="32.2">W1</text>
<text x="240.7" y="33.9">W5</text>
<text x="240.7" y="35.6">W11</text>
<text x="19.6" y="37.3">D15</text>
<text x="19.8" y="40.8">F17</text>
<text x="20.7" y="39.1">F4</text>
<text x="71.5" y="39.1">R18</text>
<text x="72.3" y="37.3">R1</text>
<text x="72.4" y="40.8">T3</text>
<text x="219.1" y="37.3">C9</text>
<text x="219.1" y="39.1">D4</text>
<text x="219.1" y="40.8">D8</text>
<text x="240.7" y="37.3">W16</text>
<text x="240.7" y="39.1">W20</text>
<text x="240.7" y="40.8">Y1</text>
<text x="19.7" y="46">K17</text>
<text x="20.6" y="42.5">K1</text>
<text x="20.6" y="44.3">K4</text>
<text x="20.7" y="47.8">L4</text>
<text x="71.5" y="46">U12</text>
<text x="71.5" y="47.8">U16</text>
<text x="72.3" y="42.5">U5</text>
<text x="72.3" y="44.3">U7</text>
<text x="218.3" y="42.5">D13</text>
<text x="218.3" y="44.3">D17</text>
<text x="219.2" y="46">E2</text>
<text x="219.2" y="47.8">E4</text>
<text x="240.7" y="42.5">Y2</text>
<text x="240.7" y="44.3">Y13</text>
<text x="240.7" y="46">Y19</text>
<text x="240.7" y="47.8">Y20</text>
<text x="19.9" y="49.4">L17</text>
<text x="19.9" y="51.1">L20</text>
<text x="20.5" y="52.9">R4</text>
<text x="71.6" y="49.4">V13</text>
<text x="71.6" y="51.1">V15</text>
<text x="71.6" y="52.9">V19</text>
<text x="218.4" y="49.4">E17</text>
<text x="218.4" y="51.1">F19</text>
<text x="219" y="52.9">G4</text>
<text x="19.6" y="54.6">R17</text>
<text x="19.6" y="58.1">U10</text>
<text x="19.6" y="59.8">U11</text>
<text x="20.5" y="56.4">U6</text>
<text x="71.1" y="58.1">W12</text>
<text x="72" y="54.6">W3</text>
<text x="72" y="56.4">W9</text>
<text x="72.4" y="59.8">Y7</text>
<text x="218.2" y="54.6">G17</text>
<text x="218.3" y="58.1">H17</text>
<text x="219.1" y="56.4">H4</text>
<text x="219.5" y="59.8">J4</text>
<text x="19.6" y="61.6">U14</text>
<text x="19.6" y="63.2">U15</text>
<text x="20.7" y="65">V3</text>
<text x="71.5" y="61.6">Y17</text>
<text x="218.6" y="63.2">J10</text>
<text x="218.6" y="65">J11</text>
<text x="219.5" y="61.6">J9</text>
<text x="19.3" y="70.2">W19</text>
<text x="19.8" y="66.7">V18</text>
<text x="20.2" y="68.4">W2</text>
<text x="218.4" y="71.9">K10</text>
<text x="218.6" y="66.7">J12</text>
<text x="219.2" y="68.4">K2</text>
<text x="219.2" y="70.2">K9</text>
<text x="218.4" y="73.7">K11</text>
<text x="218.4" y="75.4">K12</text>
<text x="218.4" y="77">K20</text>
<text x="91" y="78.6">All capacitors on this sheet are decoupling capacitors for the DSP. They should be placed as close as possible to the DSP.</text>
<text x="189.4" y="80.3">DSP_CVDD</text>
<text x="218.5" y="80.5">L10</text>
<text x="218.5" y="82.3">L11</text>
<text x="218.5" y="84">L12</text>
<text x="219.4" y="78.8">L9</text>
<text x="218.1" y="89.2">M10</text>
<text x="218.9" y="85.7">M4</text>
<text x="218.9" y="87.5">M9</text>
<text x="218.1" y="90.9">M11</text>
<text x="218.1" y="92.6">M12</text>
<text x="218.1" y="94.3">M17</text>
<text x="218.3" y="97.8">N17</text>
<text x="218.4" y="101.3">P17</text>
<text x="219.1" y="96.1">N4</text>
<text x="219.2" y="99.6">P4</text>
<text x="189.4" y="125.2">DSPIO_3.3V</text>
<text x="203.3" y="159.8">Title</text>
<text x="203.3" y="164.9">Size</text>
<text x="205" y="166.7">B</text>
<text x="210.1" y="164.9">Document Number</text>
<text x="260.3" y="164.9">Rev</text>
<text x="262" y="166.7">A</text>
<text x="203.3" y="170.2">Date:</text>
<text x="212.3" y="170.2">Monday, November 24, 2003</text>
<text x="237.8" y="170.2">Sheet</text>
<text x="246.5" y="170.2">10</text>
<text x="251.6" y="170.2">of</text>
<text x="256.8" y="170.2">13</text>
</g>
<g font-size="1.5" fill="#004080">
<text x="24.5" y="17.4">CVDD</text>
<text x="76.3" y="17.4">DVDD</text>
<text x="223.1" y="17.4">VSS</text>
<text x="235.7" y="17.4">VSS</text>
<text x="24.5" y="19.2">CVDD</text>
<text x="24.5" y="20.9">CVDD</text>
<text x="24.5" y="22.7">CVDD</text>
<text x="76.3" y="19.2">DVDD</text>
<text x="76.3" y="20.9">DVDD</text>
<text x="76.3" y="22.7">DVDD</text>
<text x="223.1" y="19.2">VSS</text>
<text x="223.1" y="20.9">VSS</text>
<text x="223.1" y="22.7">VSS</text>
<text x="235.7" y="19.2">VSS</text>
<text x="235.7" y="20.9">VSS</text>
<text x="235.7" y="22.7">VSS</text>
<text x="24.5" y="24.4">CVDD</text>
<text x="24.5" y="26.1">CVDD</text>
<text x="24.5" y="27.9">CVDD</text>
<text x="24.5" y="29.5">CVDD</text>
<text x="76.3" y="24.4">DVDD</text>
<text x="76.3" y="26.1">DVDD</text>
<text x="76.3" y="27.9">DVDD</text>
<text x="76.3" y="29.5">DVDD</text>
<text x="143.7" y="26.1">RSV</text>
<text x="143.7" y="27.9">RSV</text>
<text x="143.7" y="29.5">RSV</text>
<text x="223.1" y="24.4">VSS</text>
<text x="223.1" y="26.1">VSS</text>
<text x="223.1" y="27.9">VSS</text>
<text x="223.1" y="29.5">VSS</text>
<text x="235.7" y="24.4">VSS</text>
<text x="235.7" y="26.1">VSS</text>
<text x="235.7" y="27.9">VSS</text>
<text x="235.7" y="29.5">VSS</text>
<text x="24.5" y="31.3">CVDD</text>
<text x="24.5" y="33">CVDD</text>
<text x="24.5" y="34.7">CVDD</text>
<text x="76.3" y="31.3">DVDD</text>
<text x="76.3" y="33">DVDD</text>
<text x="76.3" y="34.7">DVDD</text>
<text x="143.7" y="31.3">RSV</text>
<text x="143.7" y="33">RSV</text>
<text x="143.7" y="34.7">RSV</text>
<text x="223.1" y="31.3">VSS</text>
<text x="223.1" y="33">VSS</text>
<text x="223.1" y="34.7">VSS</text>
<text x="235.7" y="31.3">VSS</text>
<text x="235.7" y="33">VSS</text>
<text x="235.7" y="34.7">VSS</text>
<text x="24.5" y="36.5">CVDD</text>
<text x="24.5" y="38.2">CVDD</text>
<text x="24.5" y="40">CVDD</text>
<text x="24.5" y="41.7">CVDD</text>
<text x="76.3" y="36.5">DVDD</text>
<text x="76.3" y="38.2">DVDD</text>
<text x="76.3" y="40">DVDD</text>
<text x="76.3" y="41.7">DVDD</text>
<text x="143.7" y="36.5">RSV</text>
<text x="223.1" y="36.5">VSS</text>
<text x="223.1" y="38.2">VSS</text>
<text x="223.1" y="40">VSS</text>
<text x="223.1" y="41.7">VSS</text>
<text x="235.7" y="36.5">VSS</text>
<text x="235.7" y="38.2">VSS</text>
<text x="235.7" y="40">VSS</text>
<text x="235.7" y="41.7">VSS</text>
<text x="24.5" y="43.3">CVDD</text>
<text x="24.5" y="45.1">CVDD</text>
<text x="24.5" y="46.8">CVDD</text>
<text x="76.3" y="43.3">DVDD</text>
<text x="76.3" y="45.1">DVDD</text>
<text x="76.3" y="46.8">DVDD</text>
<text x="223.1" y="43.3">VSS</text>
<text x="223.1" y="45.1">VSS</text>
<text x="223.1" y="46.8">VSS</text>
<text x="235.7" y="43.3">VSS</text>
<text x="235.7" y="45.1">VSS</text>
<text x="235.7" y="46.8">VSS</text>
<text x="24.5" y="48.6">CVDD</text>
<text x="24.5" y="50.3">CVDD</text>
<text x="24.5" y="52">CVDD</text>
<text x="24.5" y="53.8">CVDD</text>
<text x="76.3" y="48.6">DVDD</text>
<text x="76.3" y="50.3">DVDD</text>
<text x="76.3" y="52">DVDD</text>
<text x="76.3" y="53.8">DVDD</text>
<text x="223.1" y="48.6">VSS</text>
<text x="223.1" y="50.3">VSS</text>
<text x="223.1" y="52">VSS</text>
<text x="223.1" y="53.8">VSS</text>
<text x="235.7" y="48.6">VSS</text>
<text x="24.5" y="55.5">CVDD</text>
<text x="24.5" y="57.2">CVDD</text>
<text x="24.5" y="58.9">CVDD</text>
<text x="76.3" y="58.9">DVDD</text>
<text x="76.3" y="55.5">DVDD</text>
<text x="76.3" y="57.2">DVDD</text>
<text x="223.1" y="55.5">VSS</text>
<text x="223.1" y="57.2">VSS</text>
<text x="223.1" y="58.9">VSS</text>
<text x="24.5" y="60.6">CVDD</text>
<text x="24.5" y="62.4">CVDD</text>
<text x="24.5" y="64.1">CVDD</text>
<text x="24.5" y="65.9">CVDD</text>
<text x="76.3" y="60.6">DVDD</text>
<text x="76.3" y="62.4">DVDD</text>
<text x="223.1" y="60.6">VSS</text>
<text x="223.1" y="62.4">VSS</text>
<text x="223.1" y="64.1">VSS</text>
<text x="223.1" y="65.9">VSS</text>
<text x="24.5" y="67.6">CVDD</text>
<text x="24.5" y="69.3">CVDD</text>
<text x="24.5" y="71">CVDD</text>
<text x="223.1" y="67.6">VSS</text>
<text x="223.1" y="69.3">VSS</text>
<text x="223.1" y="71">VSS</text>
<text x="223.1" y="72.7">VSS</text>
<text x="223.1" y="74.5">VSS</text>
<text x="223.1" y="76.2">VSS</text>
<text x="223.1" y="77.9">VSS</text>
<text x="223.1" y="79.7">VSS</text>
<text x="223.1" y="81.4">VSS</text>
<text x="223.1" y="83.1">VSS</text>
<text x="223.1" y="84.8">VSS</text>
<text x="223.1" y="86.5">VSS</text>
<text x="223.1" y="88.3">VSS</text>
<text x="223.1" y="90">VSS</text>
<text x="223.1" y="91.8">VSS</text>
<text x="223.1" y="93.5">VSS</text>
<text x="223.1" y="95.2">VSS</text>
<text x="223.1" y="96.9">VSS</text>
<text x="223.1" y="98.6">VSS</text>
<text x="223.1" y="100.4">VSS</text>
<text x="223.1" y="102.1">VSS</text>
</g>
<g font-size="1.5" fill="#000080">
<text x="24.8" y="14">U10G</text>
<text x="76.6" y="14">U10H</text>
<text x="223.4" y="14">U10I</text>
<text x="144" y="22.6">U10J</text>
<text x="127.1" y="37.2">R60</text>
<text x="127.1" y="38.7">10K</text>
<text x="144.5" y="41.3">TMS320C6713GDP</text>
<text x="77.1" y="65.4">TMS320C6713GDP</text>
<text x="25.3" y="74.1">TMS320C6713GDP</text>
<text x="27.1" y="87.2">CT14</text>
<text x="28.8" y="89">10</text>
<text x="34" y="87.2">CT11</text>
<text x="35.7" y="89">10</text>
<text x="42.6" y="87.2">C30</text>
<text x="42.6" y="89">0.1</text>
<text x="49.5" y="87.2">C32</text>
<text x="49.5" y="89">0.1</text>
<text x="56.5" y="87.2">C105</text>
<text x="56.5" y="89">0.1</text>
<text x="63.3" y="87.2">C108</text>
<text x="63.3" y="89">0.1</text>
<text x="70.3" y="87.2">C50</text>
<text x="70.3" y="89">0.1</text>
<text x="77.1" y="87.2">C46</text>
<text x="77.1" y="89">0.1</text>
<text x="84.1" y="87.2">C23</text>
<text x="84.1" y="89">0.1</text>
<text x="91" y="87.2">C25</text>
<text x="91" y="89">0.1</text>
<text x="97.9" y="87.2">C34</text>
<text x="97.9" y="89">0.1</text>
<text x="104.8" y="87.2">C58</text>
<text x="104.8" y="89">0.1</text>
<text x="111.7" y="87.2">C88</text>
<text x="111.7" y="89">0.1</text>
<text x="118.6" y="87.2">C112</text>
<text x="118.6" y="89">0.1</text>
<text x="125.6" y="87.2">C110</text>
<text x="125.6" y="89">0.1</text>
<text x="132.4" y="87.2">C104</text>
<text x="132.4" y="89">0.1</text>
<text x="139.4" y="87.2">C101</text>
<text x="139.4" y="89">0.1</text>
<text x="146.2" y="87.2">C52</text>
<text x="146.2" y="89">0.1</text>
<text x="153.2" y="87.2">C54</text>
<text x="153.2" y="89">0.1</text>
<text x="160.1" y="87.2">C56</text>
<text x="160.1" y="89">0.1</text>
<text x="167" y="87.2">C85</text>
<text x="167" y="89">0.1</text>
<text x="173.9" y="87.2">C83</text>
<text x="173.9" y="89">0.1</text>
<text x="180.8" y="87.2">C81</text>
<text x="180.8" y="89">0.1</text>
<text x="187.7" y="87.2">C27</text>
<text x="187.7" y="89">0.1</text>
<text x="180.8" y="101.1">C77</text>
<text x="187.7" y="101.1">C79</text>
<text x="180.8" y="102.8">0.1</text>
<text x="187.7" y="102.8">0.1</text>
<text x="223.9" y="105.2">TMS320C6713GDP</text>
<text x="68.5" y="132.2">CT6</text>
<text x="70.3" y="133.9">10</text>
<text x="75.4" y="132.2">CT8</text>
<text x="77.1" y="133.9">10</text>
<text x="84.1" y="132.2">C24</text>
<text x="84.1" y="133.9">0.1</text>
<text x="91" y="132.2">C29</text>
<text x="91" y="133.9">0.1</text>
<text x="97.9" y="132.2">C33</text>
<text x="97.9" y="133.9">0.1</text>
<text x="104.8" y="132.2">C62</text>
<text x="104.8" y="133.9">0.1</text>
<text x="111.7" y="132.2">C90</text>
<text x="111.7" y="133.9">0.1</text>
<text x="118.6" y="132.2">C109</text>
<text x="118.6" y="133.9">0.1</text>
<text x="125.6" y="132.2">C35</text>
<text x="125.6" y="133.9">0.1</text>
<text x="132.4" y="132.2">C100</text>
<text x="132.4" y="133.9">0.1</text>
<text x="139.4" y="132.2">C106</text>
<text x="139.4" y="133.9">0.1</text>
<text x="146.2" y="132.2">C103</text>
<text x="146.2" y="133.9">0.1</text>
<text x="153.2" y="132.2">C102</text>
<text x="153.2" y="133.9">0.1</text>
<text x="160.1" y="132.2">C78</text>
<text x="160.1" y="133.9">0.1</text>
<text x="167" y="132.2">C80</text>
<text x="167" y="133.9">0.1</text>
<text x="173.9" y="132.2">C47</text>
<text x="173.9" y="133.9">0.1</text>
<text x="180.8" y="132.2">C48</text>
<text x="180.8" y="133.9">0.1</text>
<text x="187.7" y="132.2">C59</text>
<text x="187.7" y="133.9">0.1</text>
<text x="167" y="147.7">C41</text>
<text x="167" y="149.4">0.1</text>
<text x="173.9" y="147.7">C26</text>
<text x="173.9" y="149.4">0.1</text>
<text x="180.8" y="147.7">C31</text>
<text x="180.8" y="149.4">0.1</text>
<text x="187.7" y="147.7">C51</text>
<text x="187.7" y="149.4">0.1</text>
</g>
<g font-size="1.5" fill="#f00">
<text x="121.6" y="47.5">DGND</text>
<text x="244.2" y="54.4">DGND</text>
<text x="198" y="85.5">DSP_CVDD</text>
<text x="23.1" y="101.1">DGND</text>
<text x="213.1" y="106.3">DGND</text>
<text x="176.8" y="113.1">DGND</text>
<text x="198.4" y="129.5">DSPIO_3.3V</text>
<text x="64.5" y="146">DGND</text>
<text x="169.9" y="159.8">DGND</text>
</g>
<g font-size="1.5" fill="#00f">
<text x="25.9" y="88.8">+</text>
<text x="32.8" y="88.8">+</text>
<text x="67.3" y="133.7">+</text>
<text x="74.3" y="133.7">+</text>
</g>
</svg>
